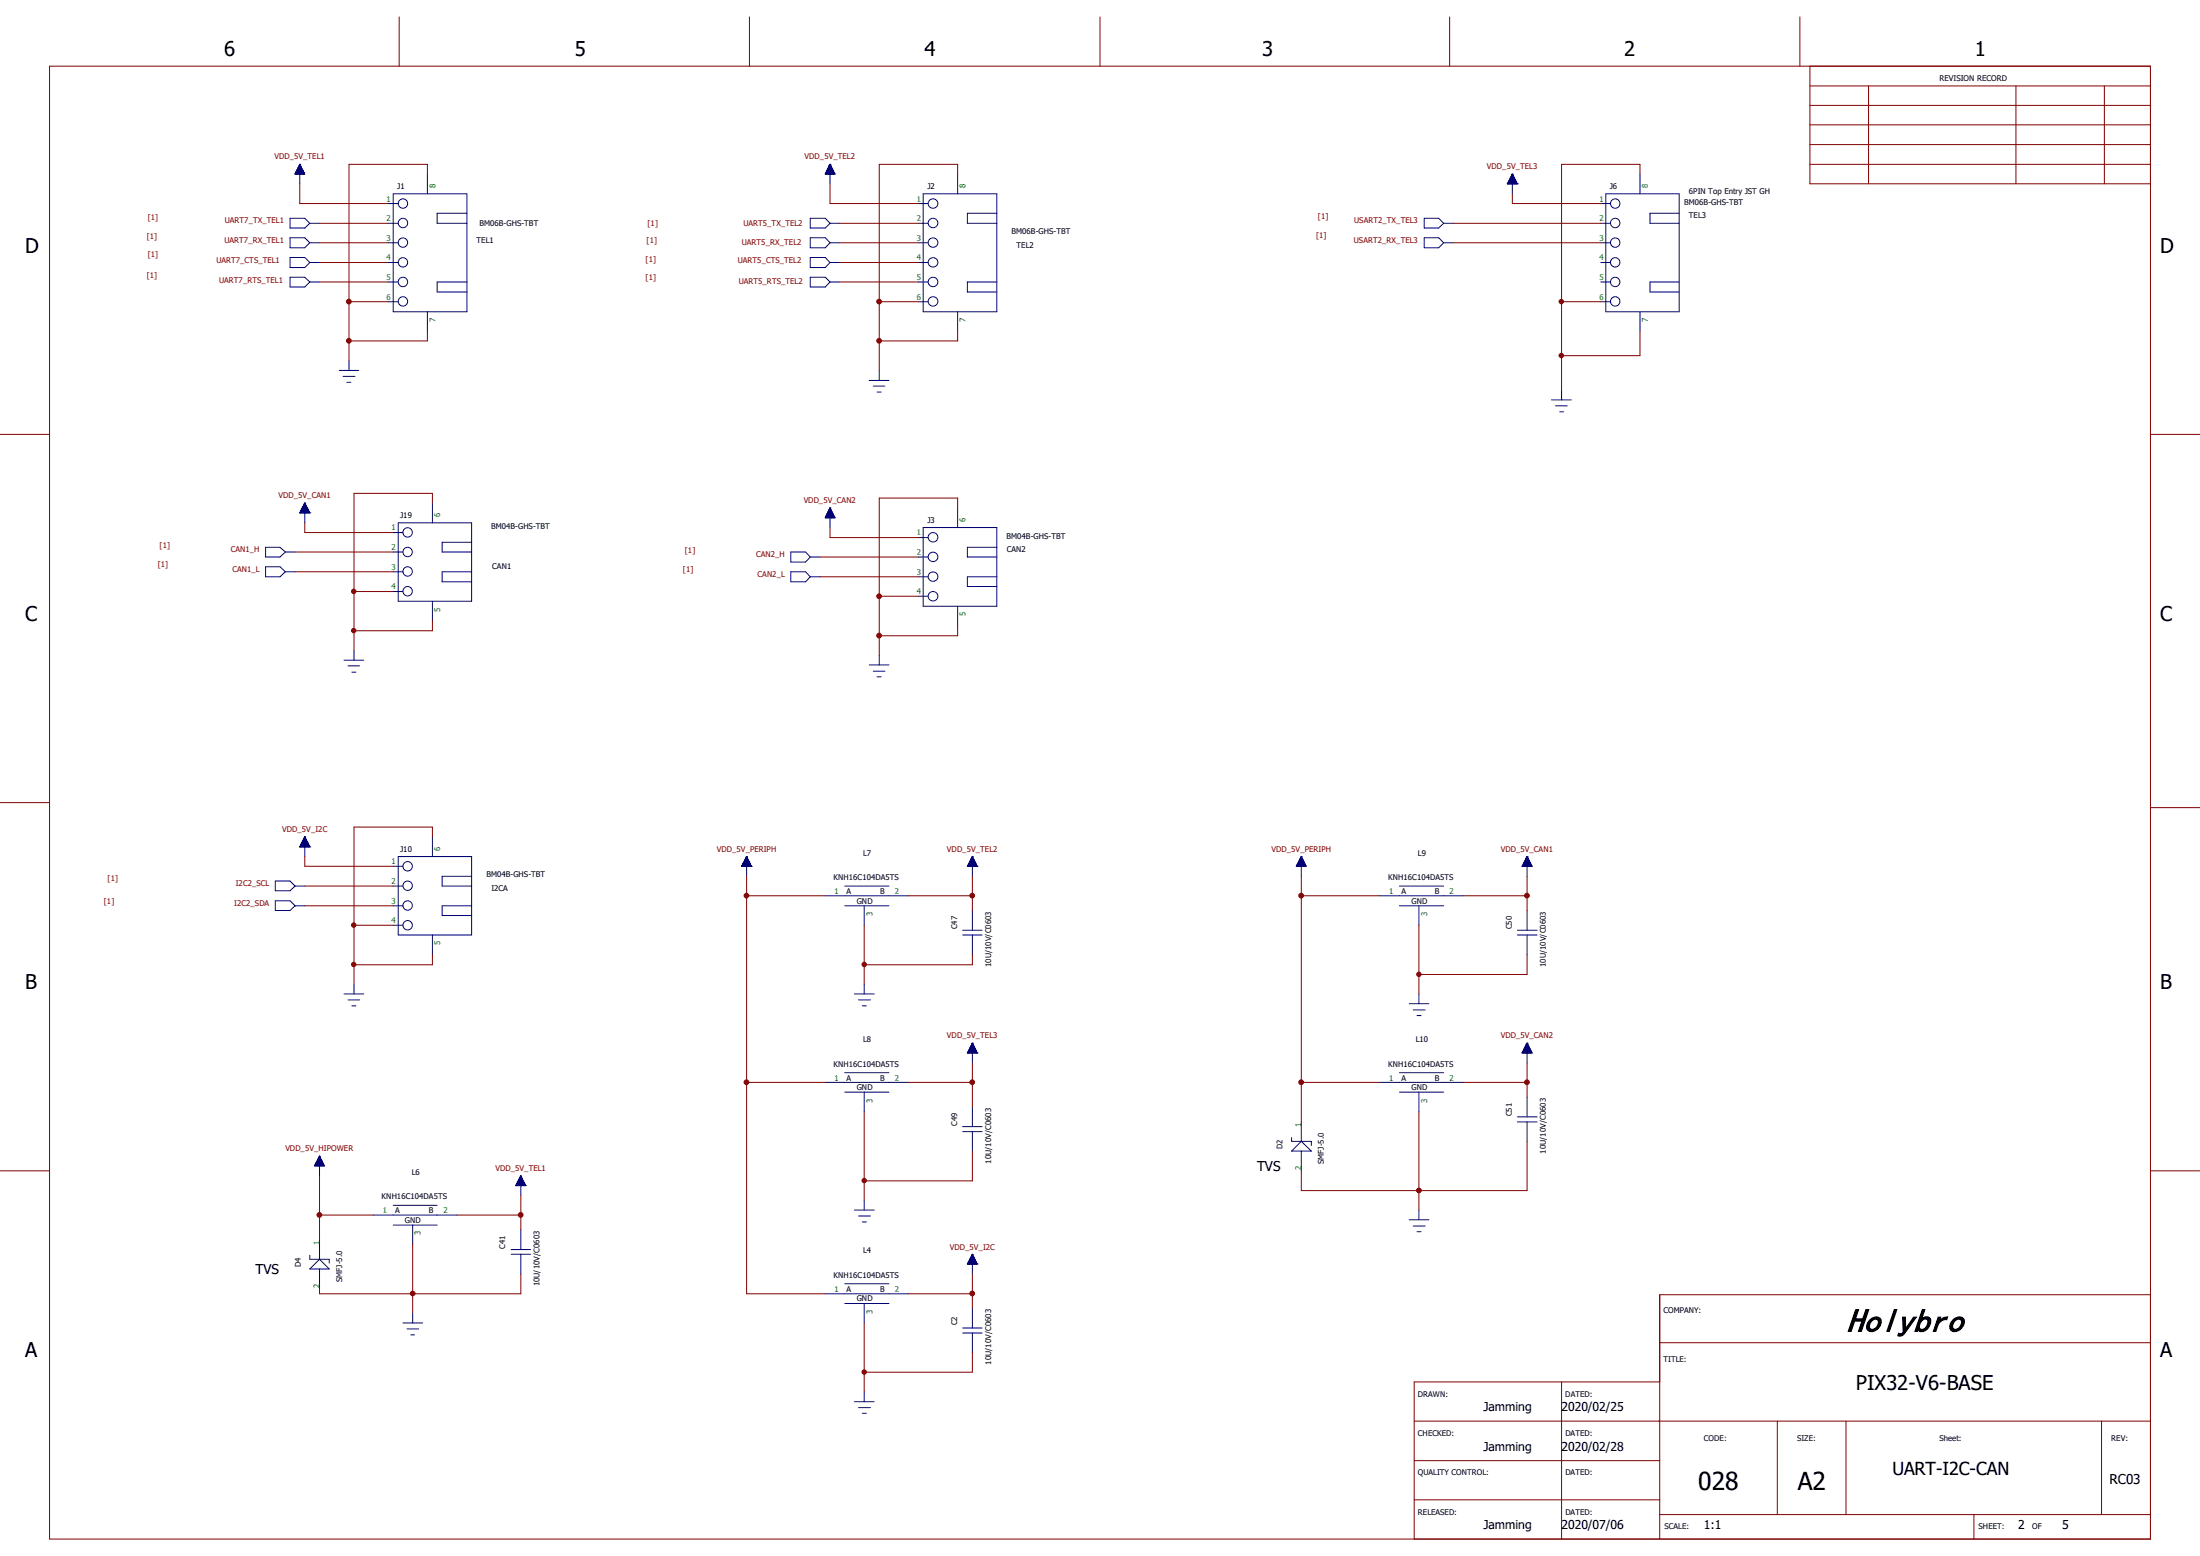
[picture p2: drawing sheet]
<svg xmlns="http://www.w3.org/2000/svg" width="297mm" height="210mm" viewBox="0 0 297 210" stroke-linecap="round" stroke-linejoin="round" font-family="sans-serif">
<g fill="none" stroke="#000080" stroke-width=".14">
<path d="M39.2 29.5h1.9l.7 .6-.7 .7h-1.9zM39.2 32.1h1.9l.7 .7-.7 .6h-1.9zM39.2 34.8h1.9l.7 .6-.7 .7h-1.9zM39.2 37.4h1.9l.7 .7-.7 .6h-1.9zM39.8 23.5h1.3M39.8 23.4v.1M39.9 23.4h1.2M39.9 23.5v-.2h1.2v.2M40 23.3h1M40 23.2h1v.3M40 23.1v.4M40 23.1h.9"/>
<path d="M40 23h.9v.5M40 23v.5M40.1 23h.8M40.1 22.9h.8M40.1 22.9v.6M40.1 22.9h.7M40.2 22.8h.6v.7M40.2 22.7h.5M40.2 22.7h.5v.8M40.2 22.6v.9M40.3 22.6h.4M40.3 22.6v.9"/>
<path d="M40.3 22.5h.3M40.4 22.4h.2v1.1M40.4 22.3v1.2M40.4 22.4h.2M40.4 22.3h.2M40.4 22.2v1.3M40.5 22.2h.1M40.5 22.2v2.6M40.5 22.2l-.7 1.3M40.5 22.2l.6 1.3h-1.3M40.5 22.3h.1M40.6 22.3v1.2"/>
<path d="M40.6 22.4h-.3v1.1M40.6 22.5v1M40.7 22.6v.9M40.8 22.8h-.6v.7M40.9 22.9v.6M41 23.2h-1v.3M41 23.2v.3M41.8 30.1h1.3M41.8 38.1h1.3M41.8 32.8h1.3M41.8 35.4h1.3M52.4 30.1h1.4"/>
<path d="M52.4 38.1h1.4M52.4 27.5h1.4M52.4 32.8h1.4M52.4 35.4h1.4M53.1 26.2h9.9v15.9h-9.9zM57.7 23.5v2.7M63 28.8h-4v1.3h4M63 38.1h-4v1.3h4M109.4 29.5h2l.7 .6-.7 .7h-2zM109.4 32.1h2l.7 .7-.7 .6h-2zM109.4 34.8h2l.7 .6-.7 .7h-2zM109.4 37.4h2l.7 .7-.7 .6h-2z"/>
<path d="M111.4 23.5h1.3M111.4 23.4v.1M111.5 23.4h1.2M111.5 23.4h1.1M111.5 23.3v.2M111.5 23.3h1.1M111.6 23.2h.9v.3M111.6 23h.9v.5M111.6 23v.5M111.7 23h.7M111.7 22.9h.7M111.7 22.9v.6"/>
<path d="M111.7 22.8h.7v.7M111.7 22.8v.7M111.8 22.8h.6M111.8 22.7h.5M111.8 22.7h.5v.8M111.8 22.6v.9M111.8 22.6h.5M111.9 22.5h.3M111.9 22.4v1.1M111.9 22.4h.3M111.9 22.4h.3v1.1M111.9 22.3v1.2"/>
<path d="M112 22.4h.1M112 22.3h.1M112 22.2v1.3M112.1 22.2h.1M112.1 30.1h1.3M112.1 38.1h1.3M112.1 32.8h1.3M112.1 35.4h1.3M112.1 22.2l.6 1.3h-1.3M112.1 22.3v1.2M112.1 22.2v2.6M112.1 22.2l-.7 1.3"/>
<path d="M112.2 22.6h-.4v.9M112.2 22.5v1M112.3 22.6v.9M112.4 22.9v.6M112.5 23.1h-.9v.4M112.6 23.2h-1.1v.3M112.6 23.2v.3M112.6 23.3v.2M124 30.1h1.3M124 38.1h1.3M124 27.5h1.3M124 32.8h1.3"/>
<path d="M124 35.4h1.3M124.6 26.2h10v15.9h-10zM129.3 23.5v2.7M134.6 28.8h-4v1.3h4M134.6 38.1h-4v1.3h4M192.3 29.5h1.9l.7 .6-.7 .7h-1.9zM192.3 32.1h1.9l.7 .7-.7 .6h-1.9zM194.9 30.1h1.3M194.9 32.8h1.3M203.5 24.8h.1M203.5 24.8h1.4M203.6 24.7h1.2v.1"/>
<path d="M203.6 24.6h1.1M203.6 24.8v-.2h1.1v.2M203.7 24.6h1M203.7 24.5v.3M203.7 24.5h.9M203.7 24.4h.9v.4M203.7 24.4v.4M203.8 24.4h.8M203.8 24.3h.8v.5M203.8 24.3v.5M203.8 24.3h.8M203.8 24.2h.7"/>
<path d="M203.8 24.2v.6M203.9 24.2h.6v.6M203.9 24.1h.6v.7M203.9 24v.8M203.9 24h.6M204 24h.4M204 23.9v.9M204 23.9h.4M204 23.8h.3v1M204 23.7v1.1M204.1 23.7h.2M204.1 23.7h.2v1.1"/>
<path d="M204.1 23.6v1.2M204.1 23.6h.1M204.1 23.5v1.3M204.2 23.5h.1M204.2 23.5v2.7M204.2 23.5l-.7 1.3M204.2 23.5l.7 1.3M204.2 23.5v1.3M204.3 23.8h-.3v1M204.4 23.9v.9M204.4 24v.8M204.7 24.5v.3"/>
<path d="M204.8 24.7h-1.2v.1M204.9 24.8h.1M216.1 30.1h1.3M216.1 38.1h1.3M216.1 27.5h1.3M216.1 32.8h1.3M216.1 35.4h1.3M216.8 26.2h9.9v15.9h-9.9zM221.4 23.5v2.7M226.7 28.8h-3.9v1.3h3.9M226.7 38.1h-3.9v1.3h3.9M45.8 50h2.6"/>
<path d="M46.3 50.8h1.6M46.8 51.6h.6M47.1 48.7v1.3M52.4 40.7h1.4M57.7 42.1v2.6M117.3 51.4h2.7M117.9 52.1h1.6M118.4 52.9h.6M118.7 50v1.4M124 40.7h1.3M129.3 42.1v2.6M209.5 54h2.6"/>
<path d="M210 54.8h1.6M210.6 55.6h.5M210.8 52.7v1.3M216.1 40.7h1.3M221.4 42.1v2.6M35.9 73.9h1.9l.7 .6-.7 .7h-1.9zM35.9 76.5h1.9l.7 .7-.7 .7h-1.9zM38.5 74.5h1.3M38.5 77.2h1.3M40.5 69.2h.1M40.5 69.2h1.3M40.6 69.1v.1"/>
<path d="M40.6 69.1h1.1v.1M40.6 69h1.1M40.6 69.2v-.2h1.1v.2M40.6 68.9v.3M40.6 68.9h1.1v.3M40.7 69.2v-.4h.9v.4M40.7 68.9h.9M40.7 68.7v.5M40.7 68.7h.9v.5M40.7 68.7h.9M40.8 68.6h.7M40.8 68.6h.7v.6"/>
<path d="M40.9 68.5h.5v.7M40.9 68.4h.5v.8M41 68.3h.3v.9M41 68.1v1.1M41 68.2h.3v1M41.1 68v1.2M41.1 68h.1v1.2M41.1 68.1h.1M41.1 67.9v1.3M41.1 67.9h.1v1.3M41.1 68h.1M41.1 67.9h.1"/>
<path d="M41.1 67.9v2.7M41.1 67.9l-.6 1.3M41.1 67.9l.7 1.3M41.3 68.2h-.3v1M41.4 68.3h-.5v.9M41.4 68.4h-.5v.8M41.4 68.5h-.6v.7M41.8 69.2h.1M53.1 74.5h1.3M53.1 77.2h1.3M53.1 71.9h1.3M53.1 79.8h1.3"/>
<path d="M53.8 70.6h9.9v10.6h-9.9zM58.4 67.9v2.7M63.7 73.2h-4v1.3h4M63.7 77.2h-4v1.3h4M106.8 74.5h2l.6 .7-.6 .7h-2zM106.8 77.2h2l.6 .7-.6 .6h-2zM109.4 75.2h1.3M109.4 77.9h1.3M111.4 69.8v.1M111.4 69.8h1.3M111.5 69.7v.2M111.5 69.8h1.2v.1"/>
<path d="M111.5 69.8h1.1M111.5 69.7h1.1M111.5 69.6h1.1v.3M111.6 69.6h.9M111.6 69.4v.5M111.6 69.4h.9v.5M111.7 69.3v.6M111.7 69.4h.7M111.7 69.3h.7M111.7 69.1v.8M111.7 69.2h.7M111.8 69.2h.6v.7"/>
<path d="M111.8 69.1h.5M111.8 68.9v1M111.8 69h.5v.9M111.8 69h.4M111.9 68.8v1.1M111.9 68.9h.3M111.9 68.7v1.2M111.9 68.8h.3v1.1M112 68.7h.1M112 68.6v1.3M112.1 68.6h.1M112.1 68.5v2.7"/>
<path d="M112.1 68.5l-.7 1.4M112.1 68.5l.6 1.4h-1.3M112.1 68.7v1.2M112.2 68.9v1M112.3 69h-.5v.9M112.3 69.1v.8M112.4 69.3v.6M112.5 69.5h-.9v.4M112.5 69.5v.4M112.6 69.6h-1.1v.3M112.6 69.7v.2M124 75.2h1.3"/>
<path d="M124 77.9h1.3M124 72.6h1.3M124.6 71.2h10v10.6h-10zM129.3 68.5v2.7M134.6 73.9h-4v1.3h4M134.6 77.9h-4v1.3h4M46.4 89.1h2.7M47 89.9h1.6M47.5 90.7h.5M47.8 87.8v1.3M58.4 81.2v2.6M117.3 89.7h2.7"/>
<path d="M117.9 90.6h1.6M118.4 91.4h.6M118.7 88.4v1.3M124 80.5h1.3M129.3 81.8v2.7M37.2 118.9h2l.6 .7-.6 .6h-2zM39.8 119.6h1.3M40.5 114.3h.1M40.5 114.3h1.3M40.5 114.2h1.3M40.6 114.2h1.1v.1M40.6 114v.3"/>
<path d="M40.6 114.1h1.1v.2M40.6 114h1.1M40.6 114.3v-.3h1.1v.3M40.7 113.8v.5M40.7 113.9h.9M40.7 113.9h.9v.4M40.7 114.3v-.6h.9v.6M40.7 113.8h.9M40.8 113.7h.7M40.8 113.6v.7M40.8 113.7h.7v.6M40.8 113.6h.6"/>
<path d="M40.9 113.5h.5v.8M41 113.3h.3v1M41 113.2v1.1M41 113.2h.3v1.1M41.1 113.1v1.2M41.1 113.2h.1M41.1 113.1h.1v1.2M41.1 112.9v1.4M41.1 113.1h.1M41.1 113h.1v1.3M41.1 112.9h.1M41.1 112.9v2.7"/>
<path d="M41.1 112.9l-.6 1.4M41.1 112.9l.7 1.4M41.3 113.3h-.3v1M41.4 113.4h-.5v.9M41.4 113.5h-.5v.8M41.7 114.1h-1.1v.2M41.8 114.3h.1M53.1 119.6h1.3M53.1 116.9h1.3M53.8 115.6h9.9v10.6h-9.9zM58.4 112.9v2.7M63.7 118.3h-4v1.3h4"/>
<path d="M100.1 116.9h.1M100.1 116.9h1.3M100.2 116.9h1.2M100.2 116.8h1.2v.1M100.2 116.8v.1M100.2 116.8h1.2M100.2 116.8h1.1v.1M100.2 116.7h1.1M100.2 116.7v.2M100.3 116.6h1v.3M100.3 116.5h1M100.3 116.6v.3"/>
<path d="M100.3 116.9v-.4h1v.4M100.4 116.5h.8M100.4 116.4h.8v.5M100.4 116.4v.5M100.4 116.4h.8M100.5 116.9v-.6h.6v.6M100.5 116.2h.6M100.5 116.2h.6v.7M100.5 116.2v.7M100.5 116.2h.5M100.5 116.1h.5v.8M100.5 116v.9"/>
<path d="M100.6 116h.4M100.6 116h.4v.9M100.7 115.9h.2v1M100.7 115.8h.2v1.1M100.7 115.7v1.2M100.8 115.7h.1M100.8 115.6v1.3M100.8 115.6h.1M100.8 115.6v2.7M100.8 115.6l-.7 1.3M100.8 115.6l.6 1.3M100.9 115.8h-.2v1.1"/>
<path d="M100.9 115.9h-.3v1M101.4 116.9h.1M114 119.6h6M130.6 116.9h.1M130.6 116.9h1.3M130.6 116.8h1.3v.1M130.6 116.8v.1M130.7 116.8h1.2M130.7 116.8h1.1v.1M130.7 116.7h1.1M130.7 116.7v.2M130.8 116.6h1v.3"/>
<path d="M130.8 116.5h.9M130.8 116.6v.3M130.9 116.9v-.4h.8v.4M130.9 116.5h.8M130.9 116.4h.8v.5M130.9 116.9v-.6h.7v.6M131 116.2h.6M131 116.2h.6v.7M131 116.2v.7M131 116.2h.5M131 116.1h.5v.8M131 116v.9"/>
<path d="M131.1 116h.4M131.1 116h.4v.9M131.1 115.9h.3v1M131.2 115.8h.2v1.1M131.2 115.7v1.2M131.2 115.7h.1M131.2 115.6v1.3M131.3 115.6h.1M131.3 115.6v2.7M131.3 115.6l-.7 1.3M131.3 115.6l.6 1.3M131.4 115.8h-.3v1.1"/>
<path d="M131.4 115.9h-.3v1M131.7 116.4h-.8v.5M131.9 116.9h.1M175 116.9h1.3M175 116.8h1.3M175.1 116.8h1.2v.1M175.1 116.8v.1M175.1 116.8h1.1M175.1 116.7h1.1v.2M175.1 116.6v.3M175.2 116.6h1M175.2 116.9v-.4h.9v.4"/>
<path d="M175.3 116.5h.8M175.3 116.5h.8v.4M175.3 116.4v.5M175.3 116.4h.8M175.3 116.4h.8v.5M175.3 116.3v.6M175.3 116.3h.7M175.4 116.2h.6v.7M175.4 116.2h.5v.7M175.5 116h.4v.9M175.5 116v.9M175.5 116h.4"/>
<path d="M175.5 115.9h.4v1M175.5 115.9v1M175.6 115.9h.2M175.6 115.8h.2v1.1M175.6 115.8v1.1M175.6 115.8h.2M175.6 115.7h.1v1.2M175.7 115.6h.1M175.7 115.6l-.7 1.3h1.3M175.7 115.6v2.7M175.7 115.7l-.1 1.2M175.7 115.6l.6 1.3"/>
<path d="M175.9 116.1h-.5v.8M176 116.2h-.6v.7M188.9 119.6h6M205.5 116.9h1.3M205.5 116.8h1.3M205.6 116.8h1.2v.1M205.7 116.7h1v.2M205.7 116.9v-.4h.9v.4M205.7 116.5h.9M205.7 116.5h.9v.4M205.7 116.4v.5M205.8 116.4h.7"/>
<path d="M205.8 116.4h.7v.5M205.8 116.3v.6M205.8 116.3h.7M205.9 116.2h.6v.7M205.9 116.2h.5v.7M206 116h.4v.9M206 116v.9M206 116h.4M206 115.9h.3v1M206 115.9v1M206 115.9h.3M206 115.8h.3v1.1"/>
<path d="M206 115.8v1.1M206.1 115.8h.1M206.1 115.7h.1v1.2M206.2 115.6h.1M206.2 115.6l.6 1.3h-1.3zM206.2 115.6v2.7M206.2 115.7h-.1v1.2M206.4 116.1h-.5v.8M206.5 116.2h-.6v.7M206.7 116.6h-1v.3M206.7 116.8h-1.1v.1M37.2 121.6h2l.6 .7-.6 .6h-2z"/>
<path d="M39.8 122.3h1.3M46.4 134.2h2.7M47 135h1.6M47.5 135.8h.5M47.8 132.8v1.4M53.1 122.3h1.3M53.1 124.9h1.3M58.4 126.2v2.7M63.7 122.3h-4v1.3h4M111.4 120.9h11.2M114 122.3h6M115.4 134.2h2.6"/>
<path d="M115.9 135h1.6M116.4 135.8h.6M116.7 122.3v2.6M116.7 132.8v1.4M130 126.2h2.6M130 125.6h2.6M131.3 122.9v2.7M131.3 126.2v2.7M186.3 120.9h11.2M188.9 122.3h6M190.2 135.5h2.7M190.8 136.3h1.6"/>
<path d="M191.3 137.1h.6M191.6 122.3v2.6M191.6 134.2v1.3M204.9 126.2h2.6M204.9 125.6h2.6M206.2 122.9v2.7M206.2 126.2v2.7M42.5 157.2h1.2v.2M42.5 157.2v.2M42.6 157.2h1.1M42.6 157.1h1M42.6 157.1v.3"/>
<path d="M42.6 157.1h1v.3M42.6 157h1v.4M42.6 157v.4M42.7 157h.9M42.7 156.9h.9M42.7 156.9v.5M42.8 156.9h.7M42.8 156.8h.7M42.8 156.8v.6M42.8 156.7h.7M42.9 156.6h.5v.8M42.9 156.5h.5"/>
<path d="M42.9 156.5v.9M42.9 156.5h.4M42.9 156.4v1M43 156.5h.3v.9M43 156.4h.3v1M43 156.3v1.1M43 156.3h.3M43 156.3h.2M43 156.2v1.2M43.1 156.3h.1v1.1M43.1 156.2h.1M43.1 156.1h.1"/>
<path d="M43.1 156.1v1.3M43.1 156v2.7M43.1 156l-.6 1.4h1.3M43.1 156l.7 1.4M43.2 156.1v1.3M43.4 156.6h-.6v.8M43.5 156.7v.7M43.5 156.8v.6M43.6 156.9v.5M43.7 157.3h-1.2v.1M43.8 157.3v.1M69.7 159.9h1.2v.1"/>
<path d="M69.7 159.9v.1M69.7 159.9h1.2M69.8 159.8h1.1v.2M69.8 159.7h1M69.8 159.6h1M69.8 159.6v.4M69.9 159.6h.8M69.9 159.5h.8v.5M69.9 159.5v.5M69.9 159.5h.8M69.9 159.4h.8M69.9 159.4v.6"/>
<path d="M70 159.4h.6M70 159.3h.6v.7M70 159.3h.6M70 159.2v.8M70.1 159.2h.4v.8M70.1 159.1v.9M70.1 159.1h.4M70.1 159h.3M70.1 159v1M70.2 159h.2M70.2 158.9h.2v1.1M70.2 158.8v1.2"/>
<path d="M70.3 158.8h.1M70.3 158.7v1.3M70.3 158.7h.1M70.3 158.7v2.6M70.3 158.7l-.7 1.3M70.3 158.7l.7 1.3M70.4 158.9h-.2v1.1M70.4 159v1M70.5 159v1M70.7 159.4v.6M70.8 159.7h-1v.3M70.8 159.6v.4"/>
<path d="M70.8 159.8h-1v.2M70.8 159.7v.3M111.4 146.1h11.2M114 147.4h6M114 144.8h6M116.7 147.4v2.7M130 152.7h2.6M130 152.1h2.6M130.6 142.1h.1M130.6 142.1h1.3M130.6 142v.1M130.6 142h1.3v.1"/>
<path d="M130.7 141.9h1.2M130.7 142.1v-.2h1.1v.2M130.7 141.9h1.1M130.8 141.8h1v.3M130.9 142.1v-.4h.8v.4M130.9 141.6h.8M130.9 142.1v-.5h.8v.5M130.9 141.5h.8M130.9 141.4v.7M130.9 141.5h.7v.6M131 141.3v.8M131 141.4h.6v.7"/>
<path d="M131 141.4h.6M131 141.2v.9M131 141.3h.5v.8M131 141.3h.5M131.1 141.2h.4M131.1 141.2h.4v.9M131.1 141.1h.3v1M131.2 140.9v1.2M131.2 140.9h.2v1.2M131.2 140.8v1.3M131.2 140.9h.1M131.2 140.8h.1"/>
<path d="M131.3 140.8h.1M131.3 140.8v2.7M131.3 149.4v2.7M131.3 152.7v2.7M131.3 140.8l-.7 1.3M131.3 140.8l.6 1.3M131.4 141h-.3v1.1M131.4 141.1h-.3v1M131.7 141.8h-.9v.3M131.9 142.1h.1M174.4 153.5v.6h2.6v.5M174.4 155.4l1.3-1.3 1.3 1.3z"/>
<path d="M175.7 151.4v2.7M175.7 155.4v2.6M186.3 146.1h11.2M188.9 147.4h6M188.9 144.8h6M191.6 147.4v2.7M204.9 151.4h2.6M204.9 150.7h2.6M205.5 142.1h1.3M205.6 142.1v-.2h1.2v.2M205.6 141.9h1.1M205.7 141.9h1v.2"/>
<path d="M205.7 141.8h.9v.3M205.7 141.7v.4M205.7 141.7h.9M205.7 142.1v-.5h.9v.5M205.8 141.6h.7M205.8 142.1v-.6h.7v.6M205.8 141.5h.7M205.9 141.4h.6v.7M205.9 141.3h.5v.8M206 141.2h.4v.9M206 141.2v.9M206 141.2h.4"/>
<path d="M206 141.1h.3v1M206 141.1v1M206 141.1h.3M206 141h.3v1.1M206 140.9v1.2M206.1 140.9h.1M206.1 140.9h.1v1.2M206.2 140.8h.1M206.2 140.8v2.7M206.2 148.1v2.6M206.2 151.4v2.7M206.2 140.8l.6 1.3h-1.3z"/>
<path d="M206.2 140.8h-.1v1.3M206.4 141.3h-.5v.8M206.5 141.4h-.6v.7M206.7 141.8h-1v.3M206.8 142h-1.3v.1M41.8 169.4v.6h2.6v.5M41.8 171.3l1.3-1.3 1.3 1.3zM43.1 167.3v2.7M43.1 171.3v2.6M50.4 164h11.3M53.1 165.4h5.9M53.1 162.7h5.9"/>
<path d="M54.4 178.6h2.7M54.9 179.4h1.6M55.7 165.4v2.6M55.7 177.2v1.4M69 169.3h2.6M69 168.7h2.6M69.6 160h.1M69.6 160h1.4M70.3 166v2.7M70.3 169.3v2.7M71 160h.1M111.4 174.6h11.2"/>
<path d="M114 175.9h6M114 173.3h6M115.4 163.3h2.6M115.9 164.1h1.6M116.4 164.9h.6M116.7 162v1.3M116.7 175.9v2.7M130 179.9h2.6M130 179.2h2.6M130.6 170.6h.1M130.6 170.6h1.3M130.6 170.5v.1"/>
<path d="M130.7 170.5h1.2M130.7 170.4h1.1v.2M130.8 170.3h1M130.9 170.2h.8v.4M130.9 170.1h.8v.5M130.9 170v.6M130.9 170h.7M131 170h.6v.6M131 169.8v.8M131 169.9h.6M131 169.7v.9M131 169.8h.5v.8"/>
<path d="M131 169.8h.5M131.1 169.8h.4M131.1 169.6v1M131.1 169.7h.4M131.1 169.7h.3M131.1 169.5v1.1M131.1 169.6h.3v1M131.1 169.5h.3M131.2 169.4v1.2M131.2 169.5h.2v1.1M131.2 169.3v1.3M131.2 169.4h.1"/>
<path d="M131.3 169.3h.1M131.3 169.3v2.7M131.3 176.6v2.6M131.3 179.9v2.6M131.3 169.3l-.7 1.3M131.3 169.3l.6 1.3M131.5 169.7v.9M131.6 169.9v.7M131.7 170.1h-.8v.5M131.7 170.2h-.8v.4M131.7 170.3h-.9v.3M131.8 170.4h-1.1v.2"/>
<path d="M131.8 170.3v.3M131.9 170.5v.1M131.9 170.6h.1M190.2 164.6h2.7M190.8 165.5h1.6M191.3 166.2h.6M191.6 163.3v1.3M55.5 180.2h.5M115.4 189.2h2.6M115.9 190h1.6M116.4 190.8h.6M116.7 187.9v1.3"/>
<circle cx="54.4" cy="35.4" r=".64"/>
<circle cx="54.4" cy="32.7" r=".64"/>
<circle cx="54.4" cy="27.5" r=".64"/>
<circle cx="54.4" cy="30.1" r=".64"/>
<circle cx="54.4" cy="38.1" r=".64"/>
<circle cx="126" cy="38.1" r=".65"/>
<circle cx="126" cy="30.1" r=".65"/>
<circle cx="126" cy="27.5" r=".65"/>
<circle cx="126" cy="35.4" r=".65"/>
<circle cx="126" cy="32.8" r=".65"/>
<circle cx="218.1" cy="27.5" r=".64"/>
<circle cx="218.1" cy="32.7" r=".64"/>
<circle cx="218.1" cy="38.1" r=".64"/>
<circle cx="218.1" cy="30.1" r=".64"/>
<circle cx="218.1" cy="35.4" r=".64"/>
<circle cx="54.4" cy="40.7" r=".64"/>
<circle cx="126" cy="40.7" r=".65"/>
<circle cx="218.1" cy="40.7" r=".64"/>
<circle cx="55" cy="74.5" r=".64"/>
<circle cx="55" cy="71.9" r=".64"/>
<circle cx="55" cy="77.1" r=".64"/>
<circle cx="55" cy="79.8" r=".64"/>
<circle cx="126" cy="75.2" r=".65"/>
<circle cx="126" cy="72.5" r=".65"/>
<circle cx="126" cy="77.8" r=".65"/>
<circle cx="126" cy="80.5" r=".65"/>
<circle cx="55" cy="116.9" r=".64"/>
<circle cx="55" cy="119.5" r=".64"/>
<circle cx="55" cy="124.9" r=".64"/>
<circle cx="55" cy="122.2" r=".64"/>
</g>
<g fill="none" stroke="#800000" stroke-width=".14">
<path d="M6.7 8.9h283.6v198.8h-283.6zM53.9 2.3v6.6M101.2 2.3v6.6M148.5 2.3v6.6M195.7 2.3v6.6M243 2.3v6.6M244.3 8.9v15.9h46M244.3 16.8h46M244.3 11.6h46M244.3 14.2h46M244.3 19.5h46M252.3 11.6v13.2"/>
<path d="M272.2 11.6v13.2M284.1 11.6v13.2M40.5 24.8v2.7h11.9M43.1 30.1h9.3M43.1 32.8h9.3M43.1 35.4h9.3M43.1 38.1h9.3M57.7 23.5v-1.3h-10.6v26.5M112.1 24.8v2.7h11.9M113.4 30.1h10.6M113.4 32.8h10.6M113.4 35.4h10.6"/>
<path d="M113.4 38.1h10.6M129.3 23.5v-1.3h-10.6v27.8M196.2 30.1h19.9M196.2 32.8h19.9M204.2 26.2v1.3h11.9M221.4 23.5v-1.3h-10.6v30.5M244.3 22.2h46M0 58.6h6.7M47.1 40.7h5.3M57.7 44.7v1.3h-10.6M118.7 40.7h5.3M129.3 44.7v1.3h-10.6"/>
<path d="M210.8 40.7h5.3M221.4 44.7v3.3h-10.6M290.3 58.6h6.7M39.8 74.5h13.3M39.8 77.2h13.3M41.1 70.6v1.3h12M47.8 79.8h5.3M58.4 67.9v-1.3h-10.6v21.2M110.7 75.2h13.3M110.7 77.9h13.3M112.1 71.2v1.4h11.9M129.3 68.5v-1.3h-10.6v21.2"/>
<path d="M58.4 83.8v1.3h-10.6M118.7 80.5h5.3M129.3 84.5v1.3h-10.6M0 108.3h6.7M41.1 115.6v1.3h12M41.1 119.6h12M58.4 112.9v-1.3h-10.6v21.2M100.8 118.3v56.3h10.6M131.3 118.3v4.6M175.7 118.3v33.1M206.2 118.3v4.6M290.3 109h6.7"/>
<path d="M41.1 122.3h12M47.8 124.9h5.3M58.4 128.9v1.3h-10.6M100.8 120.9h10.6M116.7 124.9v7.9M122.6 120.9h8.7M131.3 128.9v1.3h-14.6M175.7 120.9h10.6M191.6 124.9v9.3M197.5 120.9h8.7M206.2 128.9v2.6h-14.6M0 158h6.7"/>
<path d="M43.1 158.7v8.6M100.8 146.1h10.6M116.7 150.1v11.9M122.6 146.1h8.7M131.3 143.5v5.9M131.3 155.4v4h-14.6M175.7 146.1h10.6M191.6 150.1v13.2M197.5 146.1h8.7M206.2 143.5v4.6M206.2 154.1v6.6h-30.5v-2.7M290.3 158h6.7"/>
<path d="M43.1 164h7.3M55.7 174.6h.1M55.7 168v9.2M61.7 164h8.6M70.3 172v2.6h-27.2v-.7M70.3 161.3v4.7M116.7 178.6v9.3M122.6 174.6h8.7M131.3 172v4.6M191.6 160.7h.1M290.3 174.8h-66.2v32.9M131.3 182.5v2.7h-14.6"/>
<path d="M190.9 191.8h99.4M190.9 197.1h33.2M210.8 186.5v21.2M224.1 181.2h66.2M224.1 186.5h-33.2v21.2M239.9 191.8v12.6M249.2 191.8v12.6M283.7 191.8v12.6M190.9 202.4h33.2M224.1 204.4h66.2M266.5 204.4v3.3"/>
</g>
<g fill="#800000" stroke="#800000" stroke-width=".14">
<circle cx="47.1" cy="40.7" r=".32"/>
<circle cx="47.1" cy="46" r=".32"/>
<circle cx="118.7" cy="40.7" r=".32"/>
<circle cx="118.7" cy="46" r=".32"/>
<circle cx="47.8" cy="124.9" r=".3"/>
<circle cx="47.8" cy="130.2" r=".3"/>
<circle cx="47.8" cy="79.8" r=".3"/>
<circle cx="47.8" cy="85.1" r=".3"/>
<circle cx="118.7" cy="80.5" r=".32"/>
<circle cx="118.7" cy="85.8" r=".32"/>
<circle cx="55.7" cy="174.6" r=".3"/>
<circle cx="70.3" cy="164" r=".32"/>
<circle cx="131.3" cy="120.9" r=".32"/>
<circle cx="116.7" cy="130.2" r=".3"/>
<circle cx="131.3" cy="146.1" r=".32"/>
<circle cx="191.6" cy="131.5" r=".3"/>
<circle cx="206.1" cy="120.9" r=".32"/>
<circle cx="175.7" cy="120.9" r=".32"/>
<circle cx="206.1" cy="146.1" r=".32"/>
<circle cx="191.6" cy="160.7" r=".3"/>
<circle cx="175.7" cy="146.1" r=".32"/>
<circle cx="116.7" cy="159.3" r=".3"/>
<circle cx="100.8" cy="120.9" r=".32"/>
<circle cx="116.7" cy="185.2" r=".3"/>
<circle cx="131.3" cy="174.6" r=".32"/>
<circle cx="100.8" cy="146.1" r=".32"/>
<circle cx="43.1" cy="164" r=".32"/>
<circle cx="210.8" cy="48" r=".3"/>
<circle cx="210.8" cy="40.7" r=".3"/>
</g>
<text font-size="4.7" x="249.3" y="179.8">Holybro</text>
<g font-size="3.3">
<text x="229.3" y="201">028</text>
<text x="242.7" y="201">A2</text>
</g>
<g font-size="2.7">
<text x="30.3" y="7.6">6</text>
<text x="77.6" y="7.6">5</text>
<text x="124.8" y="7.6">4</text>
<text x="170.4" y="7.6">3</text>
<text x="219.3" y="7.6">2</text>
<text x="266.6" y="7.6">1</text>
<text x="3.4" y="34.1">D</text>
<text x="291.6" y="34.1">D</text>
<text x="3.4" y="83.8">C</text>
<text x="291.6" y="83.8">C</text>
<text x="3.4" y="133.5">B</text>
<text x="291.6" y="133.5">B</text>
<text x="3.4" y="183.2">A</text>
<text x="291.6" y="183.2">A</text>
<text x="250.5" y="187.6">PIX32-V6-BASE</text>
</g>
<text font-size="2.4" x="255.5" y="199.1">UART-I2C-CAN</text>
<g font-size="1.8">
<text x="169.7" y="158">TVS</text>
<text x="34.5" y="172">TVS</text>
<text x="284.8" y="200.3">RC03</text>
</g>
<g font-size="1.6">
<text x="200.3" y="190.5">Jamming</text>
<text x="210.8" y="190.5">2020/02/25</text>
<text x="200.3" y="195.8">Jamming</text>
<text x="210.8" y="195.8">2020/02/28</text>
<text x="200.3" y="206.4">Jamming</text>
<text x="210.8" y="206.4">2020/07/06</text>
<text x="230" y="206.4">1:1</text>
<text x="272.5" y="206.4">2</text>
<text x="278.4" y="206.4">5</text>
</g>
<g font-size="1.1">
<text x="261.8" y="10.9">REVISION RECORD</text>
<text x="53.6" y="25.6">J1</text>
<text x="125.2" y="25.6">J2</text>
<text x="217.3" y="25.6">J6</text>
<text x="227.4" y="27.6">BM06B-GHS-TBT</text>
<text x="228" y="26.2">6PIN Top Entry JST GH</text>
<text x="228" y="29.5">TEL3</text>
<text x="64.3" y="32.8">TEL1</text>
<text x="64.7" y="30.5">BM06B-GHS-TBT</text>
<text x="136.6" y="31.6">BM06B-GHS-TBT</text>
<text x="137.2" y="33.4">TEL2</text>
<text x="54" y="70">J19</text>
<text x="66.3" y="71.4">BM04B-GHS-TBT</text>
<text x="125.2" y="70.7">J3</text>
<text x="66.5" y="76.8">CAN1</text>
<text x="135.9" y="72.7">BM04B-GHS-TBT</text>
<text x="135.9" y="74.5">CAN2</text>
<text x="54" y="115">J10</text>
<text x="65.7" y="118.4">BM04B-GHS-TBT</text>
<text x="112.5" y="118.8">KNH16C104DA5TS</text>
<text x="116.5" y="115.5">L7</text>
<text x="187.4" y="118.8">KNH16C104DA5TS</text>
<text x="191.4" y="115.5">L9</text>
<text x="66.3" y="120.2">I2CA</text>
<text x="114.3" y="120.6">A</text>
<text x="115.7" y="122">GND</text>
<text x="118.8" y="120.6">B</text>
<text x="129.2" y="125.4" transform="rotate(-90 129.2 125.4)">C47</text>
<text x="189.2" y="120.6">A</text>
<text x="190.5" y="122">GND</text>
<text x="193.7" y="120.6">B</text>
<text x="204.1" y="125.4" transform="rotate(-90 204.1 125.4)">C50</text>
<text x="133.8" y="130.5" transform="rotate(-90 133.8 130.5)">10U/10V/C0603</text>
<text x="208.7" y="130.5" transform="rotate(-90 208.7 130.5)">10U/10V/C0603</text>
<text x="112.5" y="144">KNH16C104DA5TS</text>
<text x="116.5" y="140.7">L8</text>
<text x="187.4" y="144">KNH16C104DA5TS</text>
<text x="191.1" y="140.7">L10</text>
<text x="114.3" y="145.8">A</text>
<text x="115.7" y="147.2">GND</text>
<text x="118.8" y="145.8">B</text>
<text x="189.2" y="145.8">A</text>
<text x="190.5" y="147.2">GND</text>
<text x="193.7" y="145.8">B</text>
<text x="129.2" y="152" transform="rotate(-90 129.2 152)">C49</text>
<text x="173.1" y="155.1" transform="rotate(-90 173.1 155.1)">D2</text>
<text x="204.1" y="150.7" transform="rotate(-90 204.1 150.7)">C51</text>
<text x="208.7" y="155.7" transform="rotate(-90 208.7 155.7)">10U/10V/C0603</text>
<text x="51.5" y="161.9">KNH16C104DA5TS</text>
<text x="55.6" y="158.5">L6</text>
<text x="133.8" y="157.1" transform="rotate(-90 133.8 157.1)">10U/10V/C0603</text>
<text x="178.7" y="157.1" transform="rotate(-90 178.7 157.1)">SMFJ-5.0</text>
<text x="53.3" y="163.7">A</text>
<text x="54.7" y="165">GND</text>
<text x="57.9" y="163.7">B</text>
<text x="40.6" y="171" transform="rotate(-90 40.6 171)">D4</text>
<text x="46.2" y="173" transform="rotate(-90 46.2 173)">SMFJ-5.0</text>
<text x="68.2" y="168.5" transform="rotate(-90 68.2 168.5)">C41</text>
<text x="72.9" y="173.6" transform="rotate(-90 72.9 173.6)">10U/10V/C0603</text>
<text x="112.5" y="172.5">KNH16C104DA5TS</text>
<text x="116.5" y="169.2">L4</text>
<text x="114.3" y="174.3">A</text>
<text x="115.7" y="175.6">GND</text>
<text x="118.8" y="174.3">B</text>
<text x="129.2" y="178.9" transform="rotate(-90 129.2 178.9)">C2</text>
<text x="224.6" y="177.2">COMPANY:</text>
<text x="133.8" y="184.2" transform="rotate(-90 133.8 184.2)">10U/10V/C0603</text>
<text x="224.6" y="183.9">TITLE:</text>
<text x="191.4" y="188.5">DRAWN:</text>
<text x="211.3" y="188.5">DATED:</text>
<text x="191.4" y="193.8">CHECKED:</text>
<text x="211.3" y="193.8">DATED:</text>
<text x="230" y="194.5">CODE:</text>
<text x="242.6" y="194.5">SIZE:</text>
<text x="261.8" y="194.5">Sheet:</text>
<text x="285" y="194.5">REV:</text>
<text x="191.4" y="199.1">QUALITY CONTROL:</text>
<text x="211.3" y="199.1">DATED:</text>
<text x="191.4" y="204.4">RELEASED:</text>
<text x="211.3" y="204.4">DATED:</text>
<text x="224.7" y="206.4">SCALE:</text>
<text x="267.1" y="206.4">SHEET:</text>
<text x="274.4" y="206.4">OF</text>
</g>
<g font-size="1.1" fill="#800000">
<text x="37" y="21.5">VDD_5V_TEL1</text>
<text x="108.6" y="21.5">VDD_5V_TEL2</text>
<text x="200.7" y="22.8">VDD_5V_TEL3</text>
<text x="19.9" y="29.7">[1]</text>
<text x="177.9" y="29.6">[1]</text>
<text x="19.8" y="32.3">[1]</text>
<text x="19.9" y="34.6">[1]</text>
<text x="29.2" y="35.4">UART7_CTS_TEL1</text>
<text x="30.3" y="32.8">UART7_RX_TEL1</text>
<text x="30.4" y="30.1">UART7_TX_TEL1</text>
<text x="87.2" y="35.3">[1]</text>
<text x="87.3" y="32.8">[1]</text>
<text x="87.4" y="30.5">[1]</text>
<text x="99.6" y="35.6">UART5_CTS_TEL2</text>
<text x="100.2" y="33.1">UART5_RX_TEL2</text>
<text x="100.4" y="30.5">UART5_TX_TEL2</text>
<text x="177.7" y="32.1">[1]</text>
<text x="182.8" y="32.8">USART2_RX_TEL3</text>
<text x="182.8" y="30.1">USART2_TX_TEL3</text>
<text x="19.8" y="37.5">[1]</text>
<text x="29.6" y="38.2">UART7_RTS_TEL1</text>
<text x="87.2" y="37.8">[1]</text>
<text x="99.7" y="38.4">UART5_RTS_TEL2</text>
<text x="37.6" y="67.2">VDD_5V_CAN1</text>
<text x="108.5" y="67.9">VDD_5V_CAN2</text>
<text x="21.3" y="76.5">[1]</text>
<text x="21.5" y="74">[1]</text>
<text x="31.2" y="74.5">CAN1_H</text>
<text x="31.4" y="77.2">CAN1_L</text>
<text x="92.2" y="77.2">[1]</text>
<text x="92.5" y="74.7">[1]</text>
<text x="102.1" y="75.2">CAN2_H</text>
<text x="102.3" y="77.9">CAN2_L</text>
<text x="38.1" y="112.3">VDD_5V_I2C</text>
<text x="14.5" y="119">[1]</text>
<text x="31.8" y="119.6">I2C2_SCL</text>
<text x="96.8" y="115">VDD_5V_PERIPH</text>
<text x="127.8" y="115">VDD_5V_TEL2</text>
<text x="171.7" y="115">VDD_5V_PERIPH</text>
<text x="202.6" y="115">VDD_5V_CAN1</text>
<text x="14" y="122">[1]</text>
<text x="31.6" y="122.3">I2C2_SDA</text>
<text x="127.8" y="140.1">VDD_5V_TEL3</text>
<text x="202.6" y="140.1">VDD_5V_CAN2</text>
<text x="38.5" y="155.4">VDD_5V_HIPOWER</text>
<text x="66.9" y="158">VDD_5V_TEL1</text>
<text x="128.2" y="168.7">VDD_5V_I2C</text>
</g>
<g font-size="1.1" fill="#008000">
<text x="52.2" y="27.2">1</text>
<text x="52.2" y="29.9">2</text>
<text x="58.8" y="25.4" transform="rotate(-90 58.8 25.4)">8</text>
<text x="123.8" y="27.2">1</text>
<text x="123.8" y="29.9">2</text>
<text x="130.3" y="25.4" transform="rotate(-90 130.3 25.4)">8</text>
<text x="215.9" y="27.2">1</text>
<text x="215.9" y="29.9">2</text>
<text x="222.5" y="25.4" transform="rotate(-90 222.5 25.4)">8</text>
<text x="52.2" y="32.5">3</text>
<text x="52.2" y="35.1">4</text>
<text x="123.8" y="32.5">3</text>
<text x="123.8" y="35.1">4</text>
<text x="215.9" y="32.5">3</text>
<text x="215.9" y="35.1">4</text>
<text x="52.2" y="37.8">5</text>
<text x="52.2" y="40.5">6</text>
<text x="123.8" y="37.8">5</text>
<text x="123.8" y="40.5">6</text>
<text x="215.9" y="37.8">5</text>
<text x="215.9" y="40.5">6</text>
<text x="58.8" y="43.4" transform="rotate(-90 58.8 43.4)">7</text>
<text x="130.3" y="43.4" transform="rotate(-90 130.3 43.4)">7</text>
<text x="222.5" y="43.4" transform="rotate(-90 222.5 43.4)">7</text>
<text x="52.9" y="71.6">1</text>
<text x="59.4" y="69.8" transform="rotate(-90 59.4 69.8)">6</text>
<text x="130.3" y="70.4" transform="rotate(-90 130.3 70.4)">6</text>
<text x="52.9" y="74.3">2</text>
<text x="52.9" y="76.9">3</text>
<text x="123.8" y="72.3">1</text>
<text x="123.8" y="74.9">2</text>
<text x="123.8" y="77.6">3</text>
<text x="52.9" y="79.5">4</text>
<text x="59.4" y="82.6" transform="rotate(-90 59.4 82.6)">5</text>
<text x="123.8" y="80.2">4</text>
<text x="130.3" y="83.2" transform="rotate(-90 130.3 83.2)">5</text>
<text x="52.9" y="116.7">1</text>
<text x="52.9" y="119.3">2</text>
<text x="59.4" y="114.8" transform="rotate(-90 59.4 114.8)">6</text>
<text x="52.9" y="122">3</text>
<text x="52.9" y="124.6">4</text>
<text x="112.6" y="120.6">1</text>
<text x="117.8" y="123.6" transform="rotate(-90 117.8 123.6)">3</text>
<text x="120.8" y="120.6">2</text>
<text x="187.5" y="120.6">1</text>
<text x="192.7" y="123.6" transform="rotate(-90 192.7 123.6)">3</text>
<text x="195.7" y="120.6">2</text>
<text x="59.4" y="127.6" transform="rotate(-90 59.4 127.6)">5</text>
<text x="112.6" y="145.8">1</text>
<text x="117.8" y="148.8" transform="rotate(-90 117.8 148.8)">3</text>
<text x="120.8" y="145.8">2</text>
<text x="187.5" y="145.8">1</text>
<text x="192.7" y="148.8" transform="rotate(-90 192.7 148.8)">3</text>
<text x="195.7" y="145.8">2</text>
<text x="175.7" y="152.1" transform="rotate(-90 175.7 152.1)">1</text>
<text x="175.7" y="158" transform="rotate(-90 175.7 158)">2</text>
<text x="43.1" y="168" transform="rotate(-90 43.1 168)">1</text>
<text x="51.7" y="163.7">1</text>
<text x="56.8" y="166.7" transform="rotate(-90 56.8 166.7)">3</text>
<text x="59.9" y="163.7">2</text>
<text x="43.1" y="173.9" transform="rotate(-90 43.1 173.9)">2</text>
<text x="112.6" y="174.3">1</text>
<text x="117.8" y="177.3" transform="rotate(-90 117.8 177.3)">3</text>
<text x="120.8" y="174.3">2</text>
</g>
</svg>
